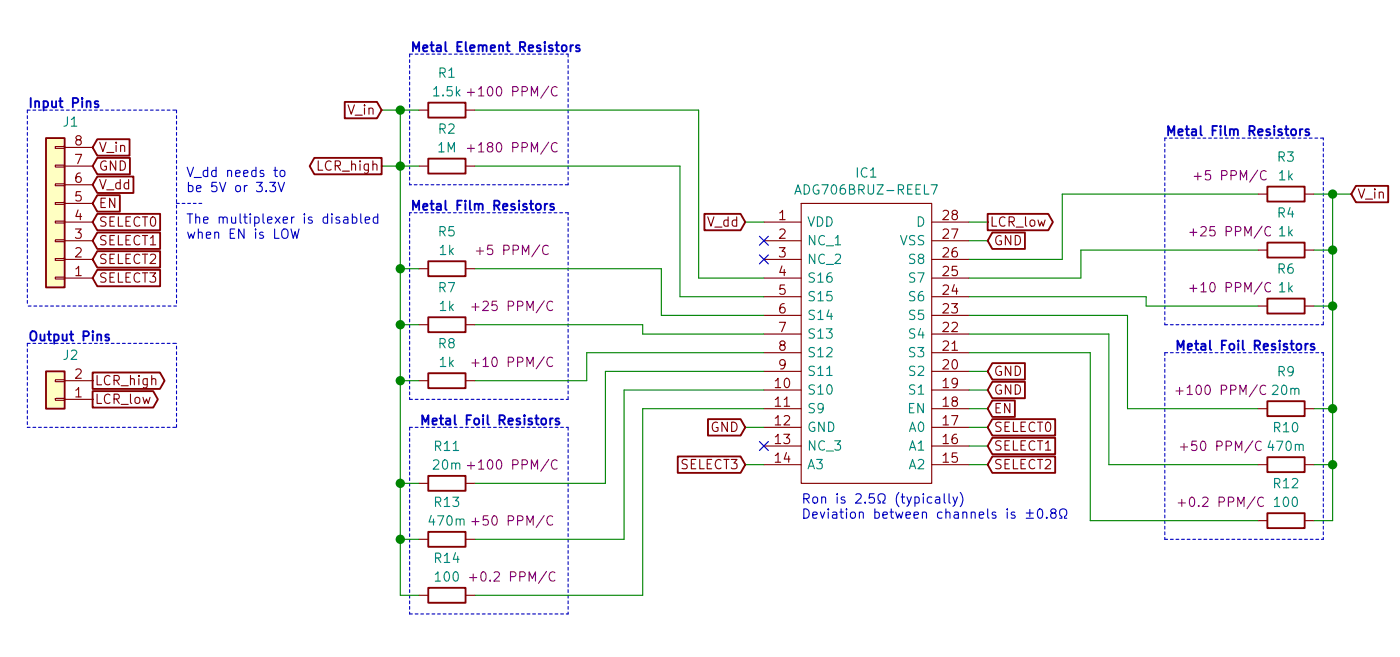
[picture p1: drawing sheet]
<svg xmlns="http://www.w3.org/2000/svg" width="191mm" height="89mm" viewBox="0 0 191 89" stroke-linecap="round" stroke-linejoin="round" font-family="sans-serif">
<g fill="#ffffc2" stroke="#ffffc2" stroke-width=".14">
<path d="M6.3 50.5h2.5v5.1h-2.5z"/>
<path d="M6.3 18.8h2.5v20.3h-2.5z"/>
</g>
<g fill="none" stroke="#840000" stroke-width=".25">
<path d="M6.3 18.8h2.5v20.3h-2.5zM13.3 19h4.3v2.2h-4.3l-.7-1.1zM47 13.9h4.4l.6 1.1-.6 1.1h-4.4zM58.3 14h5.1v2h-5.1zM13.3 36.7h8.5v2.3h-8.5l-.7-1.2zM13.3 34.2h8.5v2.2h-8.5l-.7-1.1zM13.3 31.7h8.5v2.2h-8.5l-.7-1.1zM13.3 29.1h8.5v2.2h-8.5l-.7-1.1zM13.3 26.6h3v2.2h-3l-.7-1.1zM13.3 21.5h4.4v2.2h-4.4l-.7-1.1zM13.3 24h4.9v2.3h-4.9l-.7-1.2zM42.8 21.5h9.2v2.2h-9.2l-.6-1.1z"/>
<path d="M58.3 21.6h5.1v2h-5.1zM58.3 35.6h5.1v2h-5.1zM96 29.1h4.9l.6 1.1-.6 1.1h-4.9zM134.5 29.1h8.3l.6 1.1-.6 1.1h-8.3zM135.2 31.7h4.4v2.2h-4.4l-.7-1.1zM172.6 25.4h5.1v2h-5.1zM172.6 33h5.1v2.1h-5.1zM184.7 25.3h4.4v2.2h-4.4l-.6-1.1zM6.3 50.5h2.5v5.1h-2.5zM12.6 50.7h9.2l.6 1.1-.6 1.1h-9.2zM12.6 53.2h8.3l.6 1.2-.6 1.1h-8.3zM58.3 50.8h5.1v2h-5.1z"/>
<path d="M58.3 43.2h5.1v2h-5.1zM96.4 57.1h4.5l.6 1.1-.6 1.1h-4.5zM135.2 59.6h8.5v2.2h-8.5l-.7-1.1zM135.2 57.1h8.5v2.2h-8.5l-.7-1.1zM135.2 54.5h3v2.2h-3l-.7-1.1zM135.2 49.4h4.4v2.3h-4.4l-.7-1.2zM135.2 52h4.4v2.2h-4.4l-.7-1.1zM172.6 40.6h5.1v2.1h-5.1zM172.6 54.6h5.1v2h-5.1zM58.3 64.8h5.1v2h-5.1zM58.3 72.4h5.1v2h-5.1zM92.3 62.1h8.6l.6 1.1-.6 1.2h-8.6z"/>
<path d="M135.2 62.1h8.5v2.3h-8.5l-.7-1.2zM172.6 69.9h5.1v2h-5.1zM172.6 62.2h5.1v2.1h-5.1zM58.3 80h5.1v2h-5.1z"/>
</g>
<g fill="none" stroke="#840000" stroke-width=".15">
<path d="M7.5 19.9h1.3v.3h-1.3zM57.1 15h1.2M63.4 15h1.3M7.5 25h1.3v.3h-1.3zM7.5 22.5h1.3v.2h-1.3zM7.5 27.6h1.3v.2h-1.3zM7.5 32.6h1.3v.3h-1.3zM7.5 35.2h1.3v.2h-1.3zM7.5 37.7h1.3v.3h-1.3zM7.5 30.1h1.3v.3h-1.3zM8.8 30.2h3.8M8.8 32.8h3.8"/>
<path d="M8.8 37.8h3.8M8.8 35.3h3.8M8.8 27.7h3.8M8.8 25.1h3.8M8.8 22.6h3.8M8.8 20.1h3.8M57.1 22.6h1.2M57.1 36.6h1.2M63.4 22.6h1.3M63.4 36.6h1.3M104.1 30.2h5M104.1 32.8h5"/>
<path d="M104.1 37.8h5M104.1 35.3h5M109.1 27.7h17.8v38.1h-17.8zM126.9 30.2h5.1M126.9 32.8h5.1M126.9 37.8h5.1M126.9 35.3h5.1M171.4 26.4h1.2M171.4 34h1.2M177.7 26.4h1.3M177.7 34h1.3M7.5 51.7h1.3v.2h-1.3z"/>
<path d="M7.5 54.2h1.3v.3h-1.3zM8.8 54.4h3.8M8.8 51.8h3.8M57.1 51.8h1.2M57.1 44.2h1.2M63.4 51.8h1.3M63.4 44.2h1.3M104.1 53.1h5M104.1 55.6h5M104.1 58.2h5M104.1 50.5h5M104.1 48h5"/>
<path d="M104.1 45.5h5M104.1 42.9h5M104.1 40.4h5M126.9 53.1h5.1M126.9 55.6h5.1M126.9 58.2h5.1M126.9 50.5h5.1M126.9 48h5.1M126.9 45.5h5.1M126.9 42.9h5.1M126.9 40.4h5.1M171.4 55.6h1.2"/>
<path d="M171.4 41.7h1.2M177.7 55.6h1.3M177.7 41.7h1.3M57.1 65.8h1.2M57.1 73.4h1.2M63.4 65.8h1.3M63.4 73.4h1.3M104.1 60.7h5M104.1 63.2h5M126.9 60.7h5.1M126.9 63.2h5.1M171.4 63.2h1.2"/>
<path d="M171.4 70.9h1.2M177.7 63.2h1.3M177.7 70.9h1.3M57.1 81h1.2M63.4 81h1.3"/>
</g>
<path d="M108.3 26.4l.4-1.3 .4 1.3M126.8 25.1h.9l-.6 1.3M112.6 51.1h.8" fill="none" stroke="#008484" stroke-width=".15"/>
<g fill="none" stroke="#840084" stroke-width=".15">
<path d="M63.7 12.6h.9M64.2 12.1v1M64.2 19.7v1M75.9 11.9a.52 .52 0 0 0-.6 0 .52 .52 0 0 0-.2 .6 .47 .47 0 0 0 .3 .5 .47 .47 0 0 0 .5-.1M75.9 19.5a.52 .52 0 0 0-.6 0 .52 .52 0 0 0-.2 .6 .47 .47 0 0 0 .3 .5 .47 .47 0 0 0 .5 0M63.7 20.2h.9M64.9 34.2h1M74.7 33.5a.51 .51 0 0 0-.6 0 .51 .51 0 0 0-.2 .6 .46 .46 0 0 0 .3 .5 .46 .46 0 0 0 .5-.1M162.1 31.6h.9M162.1 39.2h.9M162.7 24h.9M172.5 23.3a.51 .51 0 0 0-.6 0 .51 .51 0 0 0-.2 .7 .46 .46 0 0 0 .2 .4 .46 .46 0 0 0 .6 0"/>
<path d="M173.1 31a.52 .52 0 0 0-.7 0 .52 .52 0 0 0-.1 .6 .47 .47 0 0 0 .2 .5 .47 .47 0 0 0 .6-.1M173.1 38.6a.52 .52 0 0 0-.7 0 .52 .52 0 0 0-.1 .6 .47 .47 0 0 0 .2 .5 .47 .47 0 0 0 .6-.1M64.3 49.4h.9M64.3 41.8h.9M75.3 48.7a.52 .52 0 0 0-.6 .1 .52 .52 0 0 0-.2 .6 .47 .47 0 0 0 .2 .4 .47 .47 0 0 0 .6 0M75.3 41.1a.52 .52 0 0 0-.6 0 .52 .52 0 0 0-.2 .6 .47 .47 0 0 0 .2 .5 .47 .47 0 0 0 .6-.1M160.2 53.2h1M160.7 52.7v1M172.4 52.6a.52 .52 0 0 0-.6 0 .52 .52 0 0 0-.2 .6 .47 .47 0 0 0 .3 .4 .47 .47 0 0 0 .5 0M63.7 63.4h.9M64 78.6h.9M64.2 62.9v1"/>
<path d="M64.3 71h.9M75.3 70.3a.52 .52 0 0 0-.6 0 .52 .52 0 0 0-.2 .6 .47 .47 0 0 0 .2 .5 .47 .47 0 0 0 .6 0M75.6 78a.52 .52 0 0 0-.6 0 .52 .52 0 0 0-.2 .6 .47 .47 0 0 0 .2 .4 .47 .47 0 0 0 .6 0M75.9 62.7a.52 .52 0 0 0-.6 0 .52 .52 0 0 0-.2 .6 .47 .47 0 0 0 .3 .5 .47 .47 0 0 0 .5-.1M160.5 68.5h1M160.8 60.8h1M171.8 60.2a.52 .52 0 0 0-.6 0 .52 .52 0 0 0-.2 .6 .47 .47 0 0 0 .3 .5 .47 .47 0 0 0 .5-.1M172.1 67.8a.52 .52 0 0 0-.6 0 .52 .52 0 0 0-.2 .6 .47 .47 0 0 0 .3 .5 .47 .47 0 0 0 .5-.1"/>
</g>
<g fill="none" stroke="#0000c2" stroke-width=".15" stroke-dasharray=".4 .4">
<path d="M3.7 15h20.3M3.7 15v26.7M24 15v26.7M55.8 7.4h21.6M55.8 7.4v17.7M77.4 7.4v17.7M158.7 18.8v25.4M180.3 18.8h-21.6M24 27.7h3.9M55.8 29v25.4M77.4 25.1h-21.6M77.4 29h-21.6"/>
<path d="M3.7 58.2h20.3M3.7 46.7v11.5M3.7 46.7h20.3M24 58.2v-11.5M24 41.7h-20.3M55.8 54.4h21.6M55.8 58.2h21.6M55.8 58.2v25.4M77.4 54.4v-25.4M77.4 58.2v25.4M158.7 48h21.6M158.7 44.2h21.6"/>
<path d="M158.7 48v25.4M180.3 44.2v-25.4M180.3 48v25.4M158.7 73.4h21.6M55.8 83.6h21.6"/>
</g>
<g fill="none" stroke="#008400" stroke-width=".15">
<path d="M52 15h5.1M54.5 15v66h2.6M64.7 15h30.5v22.8h8.9M52 22.6h5.1M54.5 36.6h2.6M64.7 22.6h27.9v17.8h11.5M64.7 36.6h25.4v6.3h14M101.5 30.2h2.6M132 30.2h2.5M132 32.8h2.5M171.4 26.4h-26.7v8.9h-12.7M171.4 34h-24.2v3.8h-15.2"/>
<path d="M179 26.4h5.1M179 34h2.5M181.5 26.4v44.5h-2.5M54.5 44.2h2.6M54.5 51.8h2.6M64.7 44.2h22.8v1.3h16.6M101.5 58.2h2.6M104.1 50.5h-21.6v15.3h-17.8M104.1 53.1h-19.1v20.3h-20.3M104.1 55.6h-16.6v25.4h-22.8M104.1 48h-24.2v3.8h-15.2M132 48h16.5v22.9h22.9"/>
<path d="M132 45.5h19v17.7h20.4M132 55.6h2.5M132 42.9h21.6v12.7h17.8M132 40.4h24.1v1.3h15.3M132 50.5h2.5M132 53.1h2.5M132 58.2h2.5M179 55.6h2.5M179 41.7h2.5M54.5 65.8h2.6M54.5 73.4h2.6M101.5 63.2h2.6"/>
<path d="M132 63.2h2.5M132 60.7h2.5M179 63.2h2.5"/>
</g>
<g fill="none" stroke="#0000c2" stroke-width=".15">
<path d="M36.7 24.8h.8l-.4 .5 .4 .1v.6l-.2 .1h-.4l-.2-.1M37.3 23.2h.5M37.5 22.8v1.1v.1h.3M37.9 24.8l.4 1.3 .5-1.3M38.2 23.3l.2-.1 .4 .1v.5l-.1 .2h-.3l-.2-.1zM39.6 31.2l.3 1.2 .3-.9 .2 .9 .3-1.2M46.9 29.6h.4l.1 .8M47.4 29.8l-.4 .1-.2 .2 .1 .2h.5M48 29.6l.4-.1 .2 .3v.4l-.1 .1h-.5M48 29.1v1.3M49.1 29.1v1.1l.2 .2M49.8 29.9l.6-.1-.1-.2-.4-.1-.1 .2v.6h.5"/>
<path d="M51.5 29.6l-.4-.1-.3 .3v.4l.2 .1h.5M51.5 29.1v1.3M125.8 67.2v.1M125.8 67.6v.9M126.9 67.7l-.3-.1-.3 .3v.4l.1 .1h.5M127.5 67.7h.5v.8M128 67.9l-.4 .1a.25 .25 0 0 0-.2 .2 .25 .25 0 0 0 .2 .3l.4-.1M128.6 67.2v1.1l.2 .2M129.3 67.2v1.1l.2 .2M129.8 67.6l.3 .9M130.4 67.6l-.4 1.2-.2 .1M130.8 67a1.47 1.47 0 0 1 0 2"/>
<path d="M138.2 69.8l-.3-.1-.2 .2 .1 .2 .4 .1 .1 .1-.1 .2h-.5M139.8 69.8h1M139.8 70.5h1M140.3 69.3v1M141.4 69.4l.1-.1a.29 .29 0 0 1 .3 0 .29 .29 0 0 1 .2 .2v.3a.62 .62 0 0 1-.3 .7h-.2a1 1 0 0 1-.1-1.1zM142.6 70.4v.1h-.1l.1-.1v.1M143.4 69.8l-.3-.3a.39 .39 0 0 1 .6-.2l.2 .3a.53 .53 0 0 1-.7 .3l-.1 .2v.2l.1 .2h.4l.3-.2v-.2l-.3-.3M144.3 70.5h.3v-.2a.54 .54 0 0 1-.2-.7 .54 .54 0 0 1 .7-.3 .59 .59 0 0 1-.1 1v.2h.3"/>
</g>
<g fill="none" stroke="#0000c2" stroke-width=".25">
<path d="M13.4 13.8a.31 .31 0 0 0-.5 .1v.2l.4 .1 .1 .2v.2h-.1h-.4M76.6 6.2l.3-.1 .3 .3v.4l-.1 .1-.3 .1-.2-.1-.1-.5zM77.7 6.1v.9M78.1 6.1l-.3 .1-.1 .2M78.9 6.2a.31 .31 0 0 0-.4 .1v.2l.3 .1 .2 .2-.1 .1-.1 .1-.3-.1M176 17.6h.3l.2 .2v.4l-.1 .2h-.3l-.2-.2v-.4zM177.1 17.6v.8M177.4 17.6h-.2l-.1 .2M178.3 17.6a.31 .31 0 0 0-.5 .2l.1 .1 .3 .1 .2 .2-.1 .2h-.1h-.4M73.1 27.8l.3-.1 .3 .3v.3l-.1 .2-.4 .1-.2-.3v-.3zM74.2 27.7v.9M74.6 27.7l-.3 .1-.1 .2"/>
<path d="M75.4 27.8a.31 .31 0 0 0-.5 .1l.1 .2h.3l.2 .2-.1 .2-.1 .1-.4-.1M14.8 45.6a.31 .31 0 0 0-.5 .1l.1 .2h.3l.2 .2-.1 .2-.1 .1-.4-.1M73.8 57.1l.2-.2 .3 .2 .1 .5-.1 .1-.3 .1-.2-.1zM74.9 56.9v.9M75.3 56.9l-.3 .1-.1 .2M76.1 57a.31 .31 0 0 0-.4 .1v.2l.3 .1 .2 .2-.2 .2-.3-.1M176.6 46.9l.3-.1 .3 .1 .1 .5-.2 .2h-.2l-.3-.1zM177.8 46.8v.8M178.2 46.8h-.3l-.1 .2M179 46.8a.31 .31 0 0 0-.5 .2l.1 .1 .3 .1 .2 .2-.2 .2h-.4"/>
</g>
<g fill="#008400" stroke="#008400" stroke-width=".25">
<circle cx="181.5" cy="55.6" r=".51"/>
<circle cx="181.5" cy="41.7" r=".51"/>
<circle cx="54.5" cy="73.4" r=".51"/>
<circle cx="54.5" cy="65.8" r=".51"/>
<circle cx="181.5" cy="34" r=".51"/>
<circle cx="181.5" cy="26.4" r=".51"/>
<circle cx="54.5" cy="51.8" r=".51"/>
<circle cx="54.5" cy="44.2" r=".51"/>
<circle cx="54.5" cy="36.6" r=".51"/>
<circle cx="54.5" cy="22.6" r=".51"/>
<circle cx="54.5" cy="15" r=".51"/>
<circle cx="181.5" cy="63.2" r=".51"/>
</g>
<path d="M103.4 32.2l1.3 1.2M103.4 34.7l1.3 1.2M104.7 32.2l-1.3 1.2M104.7 34.7l-1.3 1.2M103.4 60.1l1.3 1.2M104.7 60.1l-1.3 1.2" fill="none" stroke="#000084" stroke-width=".15"/>
<g font-size="1.8" fill="#0000c2">
<text x="55.8" y="7.1">Metal Element Resistors</text>
<text x="3.7" y="14.7">Input Pins</text>
<text x="158.7" y="18.5">Metal Film Resistors</text>
<text x="25.3" y="24.1">V_dd needs to</text>
<text x="25.3" y="26.2">be 5V or 3.3V</text>
<text x="55.8" y="28.7">Metal Film Resistors</text>
<text x="25.3" y="30.5">The multiplexer is disabled</text>
<text x="25.3" y="32.5">when EN is LOW</text>
<text x="3.7" y="46.4">Output Pins</text>
<text x="159.9" y="47.7">Metal Foil Resistors</text>
<text x="57.1" y="57.9">Metal Foil Resistors</text>
<text x="109.1" y="68.6">Ron is 2.5 (typically)</text>
<text x="109.1" y="70.6">Deviation between channels is ±0.8</text>
</g>
<g font-size="1.8" fill="#008484">
<text x="59.8" y="10.6">R1</text>
<text x="8.7" y="17.2">J1</text>
<text x="59.1" y="13.1">1.5k</text>
<text x="59.7" y="20.8">1M</text>
<text x="59.8" y="18.2">R2</text>
<text x="174.1" y="22">R3</text>
<text x="109" y="26.5">ADG706BRUZ-REEL7</text>
<text x="116.7" y="24.2">IC1</text>
<text x="174.1" y="29.6">R4</text>
<text x="174.2" y="24.6">1k</text>
<text x="59.8" y="32.2">R5</text>
<text x="59.9" y="34.7">1k</text>
<text x="109.9" y="30.9">VDD</text>
<text x="109.9" y="33.4">NC_1</text>
<text x="109.9" y="35.9">NC_2</text>
<text x="122.6" y="33.4">VSS</text>
<text x="124" y="35.9">S8</text>
<text x="124.9" y="30.9">D</text>
<text x="174.2" y="32.2">1k</text>
<text x="59.8" y="39.8">R7</text>
<text x="109.9" y="38.5">S16</text>
<text x="109.9" y="41">S15</text>
<text x="124" y="41">S6</text>
<text x="124" y="38.5">S7</text>
<text x="174.1" y="37.3">R6</text>
<text x="174.2" y="39.8">1k</text>
<text x="59.8" y="47.4">R8</text>
<text x="59.9" y="42.3">1k</text>
<text x="109.9" y="43.6">S14</text>
<text x="109.9" y="46.1">S13</text>
<text x="124" y="46.1">S4</text>
<text x="124" y="43.6">S5</text>
<text x="8.7" y="49">J2</text>
<text x="59.9" y="50">1k</text>
<text x="109.9" y="53.7">S10</text>
<text x="109.9" y="48.6">S12</text>
<text x="109.9" y="51.2">S11</text>
<text x="124" y="53.7">S1</text>
<text x="124" y="51.2">S2</text>
<text x="124" y="48.6">S3</text>
<text x="173.4" y="53.8">20m</text>
<text x="174.1" y="51.2">R9</text>
<text x="109.9" y="56.3">S9</text>
<text x="109.9" y="58.8">GND</text>
<text x="123.7" y="56.3">EN</text>
<text x="123.9" y="58.8">A0</text>
<text x="173.6" y="58.9">R10</text>
<text x="59.1" y="63.9">20m</text>
<text x="59.3" y="61.4">R11</text>
<text x="109.9" y="61.3">NC_3</text>
<text x="109.9" y="63.9">A3</text>
<text x="123.9" y="63.9">A2</text>
<text x="123.9" y="61.3">A1</text>
<text x="172.9" y="61.4">470m</text>
<text x="58.6" y="71.6">470m</text>
<text x="59.3" y="69">R13</text>
<text x="173.6" y="66.5">R12</text>
<text x="173.7" y="69">100</text>
<text x="59.3" y="76.6">R14</text>
<text x="59.4" y="79.2">100</text>
</g>
<g font-size="1.8" fill="#840000">
<text x="47.5" y="15.6">V_in</text>
<text x="10.2" y="22.4">7</text>
<text x="10.2" y="19.8">8</text>
<text x="13.4" y="20.7">V_in</text>
<text x="13.4" y="23.2">GND</text>
<text x="43.4" y="23.2">LCR_high</text>
<text x="10.2" y="30">4</text>
<text x="10.2" y="27.4">5</text>
<text x="10.2" y="24.9">6</text>
<text x="13.4" y="28.3">EN</text>
<text x="13.4" y="25.8">V_dd</text>
<text x="106.1" y="30">1</text>
<text x="128.5" y="30">28</text>
<text x="184.9" y="27.1">V_in</text>
<text x="10.2" y="35.1">2</text>
<text x="10.2" y="32.5">3</text>
<text x="13.4" y="35.9">SELECT2</text>
<text x="13.4" y="33.4">SELECT1</text>
<text x="13.4" y="30.9">SELECT0</text>
<text x="96.4" y="30.9">V_dd</text>
<text x="106.1" y="32.5">2</text>
<text x="106.1" y="35.1">3</text>
<text x="128.5" y="35.1">26</text>
<text x="128.5" y="32.5">27</text>
<text x="134.8" y="30.9">LCR_low</text>
<text x="135.3" y="33.4">GND</text>
<text x="10.2" y="37.6">1</text>
<text x="13.4" y="38.5">SELECT3</text>
<text x="106.1" y="37.6">4</text>
<text x="106.1" y="40.1">5</text>
<text x="128.5" y="40.1">24</text>
<text x="128.5" y="37.6">25</text>
<text x="106.1" y="42.7">6</text>
<text x="106.1" y="45.2">7</text>
<text x="106.1" y="47.8">8</text>
<text x="128.5" y="47.8">21</text>
<text x="128.5" y="45.2">22</text>
<text x="128.5" y="42.7">23</text>
<text x="10.2" y="51.6">2</text>
<text x="12.9" y="52.5">LCR_high</text>
<text x="105.6" y="52.8">10</text>
<text x="106.1" y="50.3">9</text>
<text x="128.5" y="52.8">19</text>
<text x="128.5" y="50.3">20</text>
<text x="135.3" y="51.2">GND</text>
<text x="135.3" y="53.7">GND</text>
<text x="10.2" y="54.1">1</text>
<text x="12.9" y="55">LCR_low</text>
<text x="96.8" y="58.8">GND</text>
<text x="105.6" y="55.4">11</text>
<text x="105.6" y="57.9">12</text>
<text x="128.5" y="57.9">17</text>
<text x="128.5" y="55.4">18</text>
<text x="135.3" y="58.8">SELECT0</text>
<text x="135.3" y="56.3">EN</text>
<text x="92.8" y="63.9">SELECT3</text>
<text x="105.6" y="60.5">13</text>
<text x="105.6" y="63">14</text>
<text x="128.5" y="63">15</text>
<text x="128.5" y="60.5">16</text>
<text x="135.3" y="63.9">SELECT2</text>
<text x="135.3" y="61.3">SELECT1</text>
</g>
<g font-size="1.8" fill="#840084">
<text x="64.7" y="13.1">+100 PPM/C</text>
<text x="64.7" y="20.8">+180 PPM/C</text>
<text x="163.5" y="24.6">+5 PPM/C</text>
<text x="65.7" y="34.7">+5 PPM/C</text>
<text x="163" y="32.2">+25 PPM/C</text>
<text x="163" y="39.8">+10 PPM/C</text>
<text x="65.2" y="42.3">+25 PPM/C</text>
<text x="65.2" y="50">+10 PPM/C</text>
<text x="161.3" y="53.8">+100 PPM/C</text>
<text x="64.7" y="63.9">+100 PPM/C</text>
<text x="161.7" y="61.4">+50 PPM/C</text>
<text x="65.2" y="71.6">+50 PPM/C</text>
<text x="161.5" y="69">+0.2 PPM/C</text>
<text x="65" y="79.2">+0.2 PPM/C</text>
</g>
</svg>
